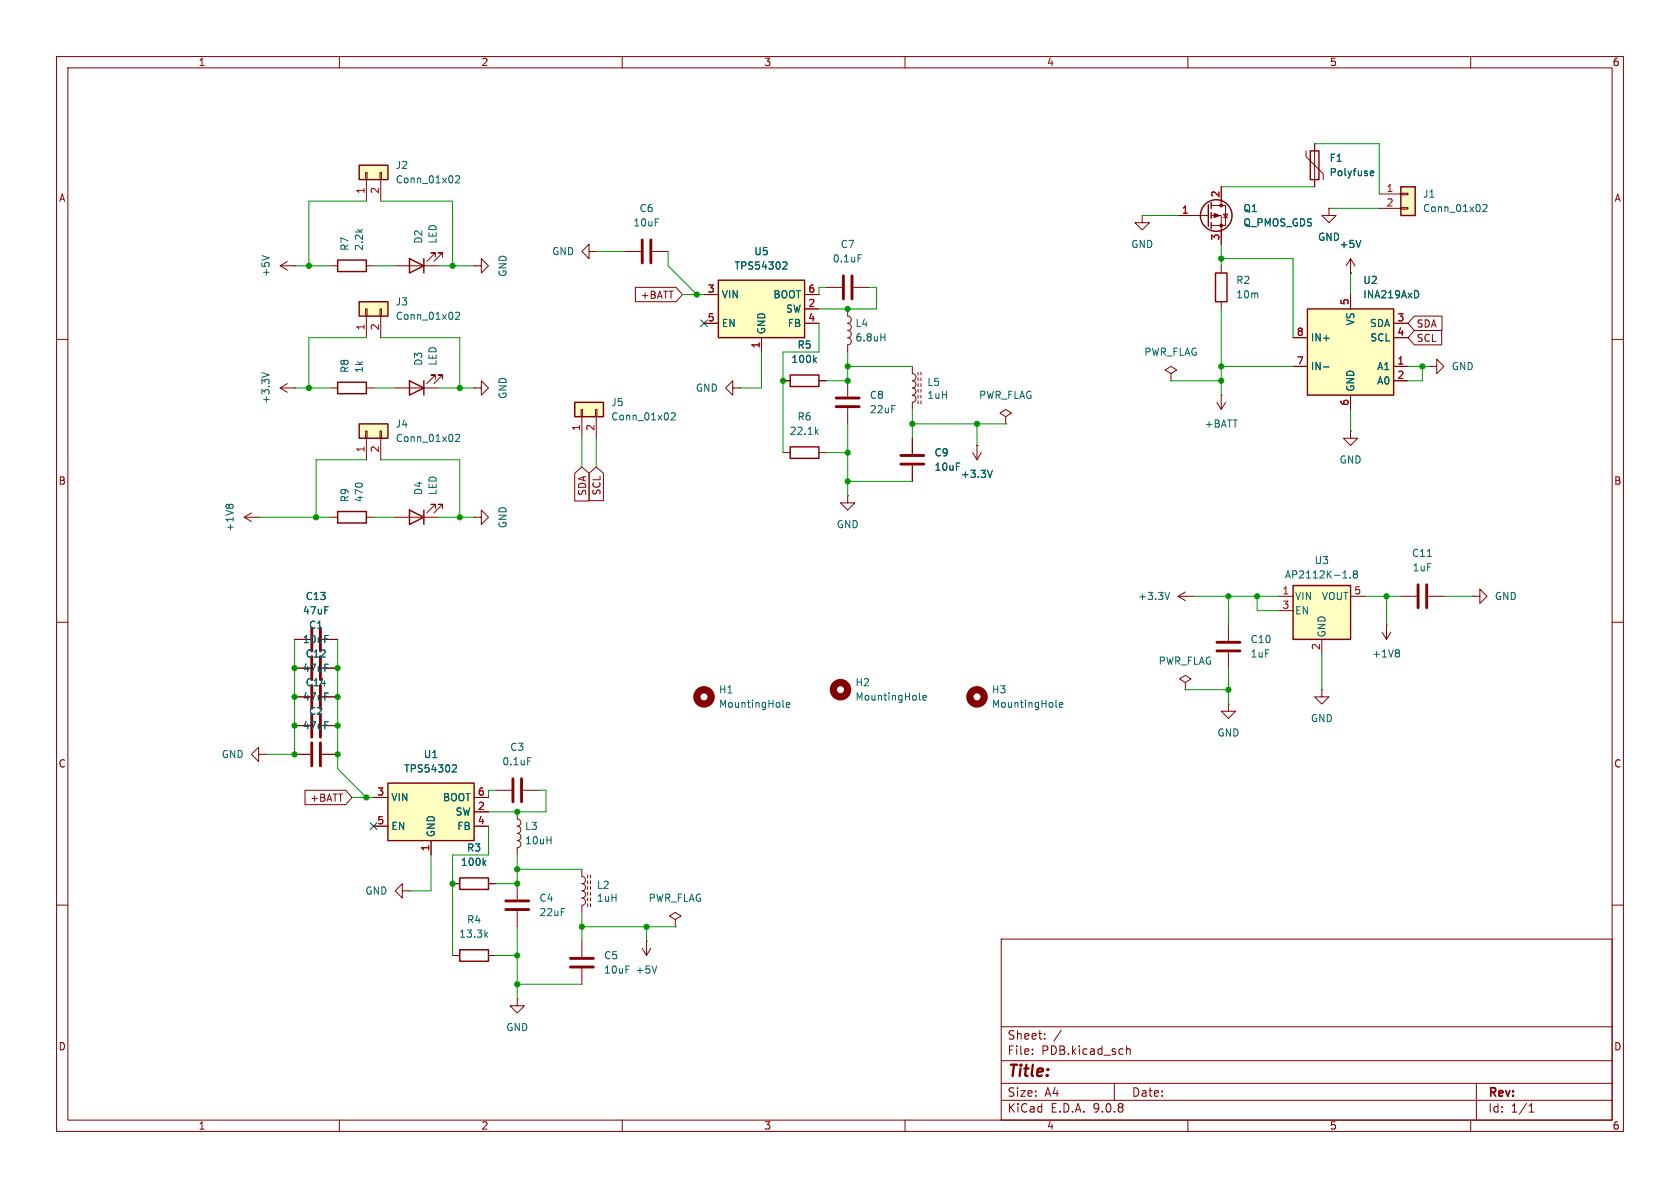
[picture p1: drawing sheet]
<svg xmlns="http://www.w3.org/2000/svg" width="297mm" height="210mm" viewBox="0 0 297 210" stroke-linecap="round" stroke-linejoin="round" font-family="sans-serif">
<g fill="none" stroke="#840000" stroke-width=".18">
<path d="M10 10h277v190h-277zM12 12h273v186h-273zM60 10v2M110 10v2M160 10v2M210 10v2M260 10v2M10 60h2M129.5 68.6v-1.3l-1.2 1.3 1.2 1.3v-1.3h1.3M130.8 68.6h.1M138.4 67.3h1.3M144.8 67.3h1.2"/>
<path d="M215.1 71.1l.8 1.3M215.9 69.9h.1M215.9 69.9v2.5M216.7 71.1l-.8 1.3M285 60h2M138.4 80h1.3M144.8 80h1.2M10 110h2M208.3 105.4l1.2 .8M208.3 105.4h2.5M209.5 104.6l-1.2 .8M210.8 105.4h.1"/>
<path d="M285 110h2M52.1 128.3h2.8M56.9 128.3h2.8M71.1 157.5v-1.3l-1.3 1.3 1.3 1.3v-1.3h1.3M72.4 157.5h.1M91.4 156.2v2.8M102.9 153.7v1.2a.64 .64 0 0 1 .6 .7 .64 .64 0 0 1-.6 .6M102.9 156.2a.64 .64 0 0 1 .6 .6 .64 .64 0 0 1-.6 .7 .64 .64 0 0 1 .6 .6 .64 .64 0 0 1-.6 .7 .64 .64 0 0 1 .6 .6 .64 .64 0 0 1-.6 .6v1.3M103.9 154.7v.5M103.9 155.7v.5M103.9 156.7v.5M103.9 157.7v.5"/>
<path d="M103.9 158.8v.5M103.9 159.8v.5M104.4 154.7v.5M104.4 155.7v.5M104.4 156.7v.5M104.4 157.7v.5M104.4 158.8v.5M104.4 159.8v.5M10 160h2M91.4 176.5v1.3h1.3l-1.3 1.3-1.2-1.3h1.2M91.4 176.5h.1M91.4 161v2.8"/>
<path d="M102.9 166.4v2.8M102.9 171.2v2.8M177 166h108v32h-108zM285 160h2M60 198v2M110 198v2M160 198v2M177 194.5h108M177 191.5h108M177 187.5h108M177 181.5h108M182.5 186.3v.1"/>
<path d="M182.5 185.5v.1M184.7 183.6v.1M184.7 182.8v.1M187.6 182.1l-1.3 2M197 191.5v3M199.2 184.9v1.5M199.2 185.5l.2-.1 .3 .1 .1 .9M210 198v2M260 198v2M261 191.5v6.5M270.3 196.6h.9M270.3 195.5l.4-.4v1.5"/>
</g>
<path d="M139.7 66.3h5.1v2h-5.1zM139.7 79h5.1v2h-5.1z" fill="none" stroke="#840000" stroke-width=".25"/>
<path d="M144 63.6l.3 .5M144.3 76.3l.3 .5M144.3 63.2l-.5 .5M144.6 75.9l-.5 .5M206.8 104.7l-.4 1.3M138.4 124.9l.2 .1M139 124.6l.6-.1v-.2l-.4-.1-.2 .2 .1 .6h.5" fill="none" stroke="#006464" stroke-width=".18"/>
<path d="M55.1 126.2v4.1M56.6 126.2v4.1M89.4 159.3h4.1M89.4 160.8h4.1M100.8 170.9h4.1M100.8 169.4h4.1" fill="none" stroke="#840000" stroke-width=".51"/>
<circle cx="124.5" cy="123.2" r="1.27" fill="none" stroke="#840000" stroke-width="1.3"/>
<path d="M68.6 138.4h15.2v10.2h-15.2z" fill="#ffffc2"/>
<path d="M68.6 138.4h15.2v10.2h-15.2z" fill="none" stroke="#840000" stroke-width=".25"/>
<path d="M161.3 77.5v2.8M161.3 82.3v2.8M66 141h2.6M66 146.1h2.6M76.2 148.6v2.5M83.8 141h2.6M83.8 146.1h2.6M83.8 143.5h2.6" fill="none" stroke="#840000" stroke-width=".18"/>
<path d="M80.2 135.2l.4 .1 .1 .3-.8 .9h.8M162.5 123.6l.2 .2M163.2 123.3l.6-.1-.1-.2-.4-.1-.1 .2v.6h.5" fill="none" stroke="#006464" stroke-width=".18"/>
<path d="M159.3 82h4M159.3 80.5h4" fill="none" stroke="#840000" stroke-width=".51"/>
<circle cx="148.6" cy="121.9" r="1.27" fill="none" stroke="#840000" stroke-width="1.3"/>
<path d="M63.5 74.9h5.1v2.6h-5.1z" fill="#ffffc2"/>
<path d="M63.5 74.9h5.1v2.6h-5.1z" fill="none" stroke="#840000" stroke-width=".25"/>
<g fill="none" stroke="#840000" stroke-width=".18">
<path d="M146 50.8h2.8M149.9 54.6v1.3a.64 .64 0 0 1 .6 .6 .64 .64 0 0 1-.6 .7 .64 .64 0 0 1 .6 .6 .64 .64 0 0 1-.6 .6 .64 .64 0 0 1 .6 .7 .64 .64 0 0 1-.6 .6 .64 .64 0 0 1 .6 .6 .64 .64 0 0 1-.6 .7M150.9 50.8h2.8M64.6 76.2h.3v1.3h-.3zM64.8 77.5v3.8M67.2 76.2h.2v1.3h-.2zM67.3 77.5v3.8M149.9 61v1.2M172.7 78.7h.1M172.7 78.7v2.6M149.9 87.6v1.3h1.2l-1.2 1.3-1.3-1.3h1.3M149.9 87.6h.1"/>
<path d="M172 80l.7 1.3M173.5 80l-.8 1.3M217.2 110.5v2.8M217.2 115.3v2.8M52.1 133.4h2.8M56.9 133.4h2.8M233.7 121.9v1.3h1.2l-1.2 1.3-1.3-1.3h1.3M233.7 121.9h.1M91.4 143.5v1.3a.64 .64 0 0 1 .7 .6 .64 .64 0 0 1-.7 .7 .64 .64 0 0 1 .7 .6 .64 .64 0 0 1-.7 .6M91.4 147.3a.64 .64 0 0 1 .7 .7 .64 .64 0 0 1-.7 .6 .64 .64 0 0 1 .7 .6 .64 .64 0 0 1-.7 .7v1.2"/>
</g>
<path d="M151.7 45h.6M155.7 59.6h.7M156.4 59v1.3M80.5 76.9l.5-.1 .3 .3-.8 .9h.8M175.4 83.1l-.4 1.3M186.7 124.9l.2 .1M187.3 124.6l.6-.1-.1-.2-.3-.1-.2 .2v.6h.5" fill="none" stroke="#006464" stroke-width=".18"/>
<circle cx="172.7" cy="123.2" r="1.27" fill="none" stroke="#840000" stroke-width="1.3"/>
<path d="M149.1 48.8v4M150.6 48.8v4M215.1 113.5h4.1M215.1 115.1h4.1M55.1 131.3v4.1M56.6 131.3v4.1" fill="none" stroke="#840000" stroke-width=".51"/>
<path d="M127 49.5h15.2v10.2h-15.2z" fill="#ffffc2"/>
<path d="M72.4 45.7l2.5 1.3-2.5 1.3zM74.9 45.7v2.6M127 49.5h15.2v10.2h-15.2zM59.7 90.4h5.1v2.1h-5.1zM81.3 155.2h5.1v2h-5.1zM81.3 167.9h5.1v2h-5.1z" fill="none" stroke="#840000" stroke-width=".25"/>
<g fill="none" stroke="#840000" stroke-width=".18">
<path d="M69.8 47h7.7M77 45.5v-.8h-.8h.8l-1.6 1.5M78.2 45.5v-.8h-.7h.7l-1.5 1.5M124.5 52.1h2.5M124.5 57.2h2.5M134.6 59.7v2.5M142.2 52.1h2.6M142.2 57.2h2.6M142.2 54.6h2.6M149.9 67.3v2.8M149.9 72.1v2.8M161.3 64.8v1.2a.64 .64 0 0 1 .6 .7 .64 .64 0 0 1-.6 .6 .64 .64 0 0 1 .6 .7 .64 .64 0 0 1-.6 .6 .64 .64 0 0 1 .6 .6 .64 .64 0 0 1-.6 .7"/>
<path d="M161.3 69.9a.64 .64 0 0 1 .6 .6 .64 .64 0 0 1-.6 .6v1.3M162.3 65.8v.5M162.3 66.8v.5M162.3 67.8v.5M162.3 68.8v.5M162.3 69.9v.5M162.3 70.9v.5M162.8 65.8v.5M162.8 66.8v.5M162.8 67.8v.5M162.8 68.8v.5M162.8 69.9v.5"/>
<path d="M162.8 70.9v.5M177.8 73.7l1-.7-1-.6-1 .6 1 .7v1.2M177.8 74.9h.1M58.4 91.4h1.3M64.8 91.4h1.2M87.6 139.7h2.8M92.5 139.7h2.7M209.5 120.7l1.1-.7-1.1-.6-1 .6 1 .7v1.2M209.5 121.9h.1M217.2 124.5v1.2h1.2l-1.2 1.3-1.3-1.3h1.3M217.2 124.5h.1M80 156.2h1.3"/>
<path d="M86.4 156.2h1.2M80 168.9h1.3M86.4 168.9h1.2M113.5 167.6l.8 1.3M114.3 166.4h.1M114.3 166.4v2.5M115.1 167.6l-.8 1.3M119.4 162.6l1-.7-1-.6-1 .6 1 .7v1.2M119.4 163.8h.1"/>
</g>
<path d="M138.6 46.3l.4 .1 .1 .3-.8 .9h.8M93.3 133.9h.6M85.5 152.5l.4 .5M85.9 152.1l-.5 .5M85.8 165.2l.4 .5M86.2 164.8l-.5 .5M116.1 170.8l-.4 1.2" fill="none" stroke="#006464" stroke-width=".18"/>
<path d="M147.8 70.4h4.1M147.8 71.9h4.1M90.7 137.7v4M92.2 137.7v4" fill="none" stroke="#840000" stroke-width=".51"/>
<path d="M63.5 29.2h5.1v2.6h-5.1z" fill="#ffffc2"/>
<path d="M63.5 29.2h5.1v2.6h-5.1zM59.7 46h5.1v2h-5.1z" fill="none" stroke="#840000" stroke-width=".25"/>
<path d="M64.6 30.5h.3v1.3h-.3zM64.8 31.8v3.8M67.2 30.5h.2v1.3h-.2zM67.3 31.8v3.8M58.4 47h1.3M64.8 47h1.2" fill="none" stroke="#840000" stroke-width=".18"/>
<path d="M80.5 31.2l.5-.1 .3 .3-.8 .9h.8" fill="none" stroke="#006464" stroke-width=".18"/>
<path d="M101.6 71.1h5.1v2.6h-5.1z" fill="#ffffc2"/>
<path d="M59.7 67.6h5.1v2h-5.1zM72.4 67.3l2.5 1.3-2.5 1.3zM74.9 67.3v2.6M101.6 71.1h5.1v2.6h-5.1z" fill="none" stroke="#840000" stroke-width=".25"/>
<g fill="none" stroke="#840000" stroke-width=".18">
<path d="M49.5 68.6l1.3 .7M49.5 68.6h2.6M50.8 67.8l-1.3 .8M52.1 68.6h.1M58.4 68.6h1.3M64.8 68.6h1.2M69.8 68.6h7.7M77 67.1v-.8h-.8h.8l-1.6 1.5M78.2 67.1v-.8h-.7h.7l-1.5 1.5M102.7 72.4h.3v1.3h-.3zM102.9 73.7v3.8M105.3 72.4h.2v1.3h-.2z"/>
<path d="M105.4 73.7v3.8"/>
</g>
<path d="M46.3 65.9l1.3 .4M118.6 73.1l.5-.1 .3 .3-.8 .9h.8" fill="none" stroke="#006464" stroke-width=".18"/>
<path d="M63.5 53.3h5.1v2.6h-5.1z" fill="#ffffc2"/>
<path d="M63.5 53.3h5.1v2.6h-5.1z" fill="none" stroke="#840000" stroke-width=".25"/>
<g fill="none" stroke="#840000" stroke-width=".18">
<path d="M49.5 47l1.3 .8M49.5 47h2.6M50.8 46.2l-1.3 .8M52.1 47h.1M64.6 54.6h.3v1.3h-.3zM64.8 55.9v3.8M67.2 54.6h.2v1.3h-.2zM67.3 55.9v3.8M83.8 47h1.3v-1.3l1.3 1.3-1.3 1.3v-1.3M83.8 47h.1M104.1 44.5v-1.3l-1.2 1.3 1.2 1.2v-1.2h1.3M105.4 44.5h.1"/>
<path d="M110.5 44.5h2.8M115.3 44.5h2.8M83.8 68.6h1.3v-1.3l1.3 1.3-1.3 1.3v-1.3M83.8 68.6h.1M238.8 76.2v1.3h1.2l-1.2 1.2-1.3-1.2h1.3M238.8 76.2h.1"/>
</g>
<path d="M46.3 45.2l1.3 .4M80.5 55.3l.5-.1 .3 .4-.8 .9h.8" fill="none" stroke="#006464" stroke-width=".18"/>
<path d="M113.5 42.4v4.1M115.1 42.4v4.1" fill="none" stroke="#840000" stroke-width=".51"/>
<path d="M231.1 54.6h15.3v15.3h-15.3z" fill="#ffffc2"/>
<path d="M231.1 54.6h15.3v15.3h-15.3z" fill="none" stroke="#840000" stroke-width=".25"/>
<path d="M228.6 59.7h2.5M238.8 52.1v2.5M246.4 59.7h2.5M246.4 57.2h2.5M228.6 64.8h2.5M238.8 69.9v2.5M246.4 64.8h2.5M246.4 67.3h2.5M244.3 111.8l.8 1.2M245.1 110.5h.1M245.1 110.5v2.5M245.9 111.8l-.8 1.2" fill="none" stroke="#840000" stroke-width=".18"/>
<path d="M250.6 51.4l.2 .5-.2 .7M234 64.9h1M247.2 114.9l.2 .2-.2 .3 .2 .3v.2l-.2 .2" fill="none" stroke="#006464" stroke-width=".18"/>
<path d="M228.6 103.5h10.2v9.5h-10.2z" fill="#ffffc2"/>
<path d="M231.6 26.7h1.6v5.1h-1.6zM228.6 103.5h10.2v9.5h-10.2z" fill="none" stroke="#840000" stroke-width=".25"/>
<g fill="none" stroke="#840000" stroke-width=".18">
<path d="M230.9 26.7v1l3 3v1.1M232.4 25.4v7.6M234.9 36.8v1.3h1.3l-1.3 1.3-1.2-1.3h1.2M234.9 36.8h.1M238.8 48.3h.1M238.8 45.7l-.8 1.3M238.8 45.7l.7 1.3M238.8 45.7v2.6M226.1 105.4h2.5M226.1 108h2.5M233.7 113v2.6M238.8 105.4h2.5"/>
<path d="M260.3 105.4h1.3v-1.3l1.3 1.3-1.3 1.3v-1.3M260.3 105.4h.1"/>
</g>
<path d="M242.3 30.9l.1 .2 .4-.1M242.3 30.4l.1-.2h.3l.2 .2v.1l-.6 .1M240.6 42.5l-.4 1.3M237.4 102.2h.8M238.7 102.1v.1M239.5 101.5l-.3 .2 .1 .4 .2 .1 .3-.1 .2-.2v-.2l-.3-.2M239.5 101.5l-.3-.3 .3-.3h.2l.3 .3-.3 .3M239.5 101.5h.2" fill="none" stroke="#006464" stroke-width=".18"/>
<path d="M247.6 33h2.6v5.1h-2.6z" fill="#ffffc2"/>
<g fill="none" stroke="#840000" stroke-width=".25">
<path d="M213.6 36.2v3.8M214.1 35.8v1M214.1 37.6v1M214.1 39.4v1M247.6 33h2.6v5.1h-2.6zM214.9 48.3h2v5h-2zM72.4 90.2l2.5 1.2-2.5 1.3zM74.9 90.2v2.5"/>
<circle cx="215" cy="38.1" r="2.79"/>
</g>
<g fill="none" stroke="#840000" stroke-width=".18">
<path d="M201.9 38.1v1.3h1.3l-1.3 1.2-1.2-1.2h1.2M201.9 38.1h.1M208.3 38.1h5.3M214.1 36.3h2.6v3.6h-2.6M214.1 38.1h1.8v5.1M215.9 33v3.3M216.3 37.8h.7l-.3 .7zM216.3 38.5h.7M232.4 25.4v1.3M232.4 31.8v1.2M234.9 36.8h.1M243.8 34.3h3.8"/>
<path d="M243.8 36.8h3.8M247.6 34.2h1.3v.2h-1.3zM247.6 36.7h1.3v.3h-1.3zM112.3 50.8h7.2l1.1 1.3-1.1 1.2h-7.2zM124.5 52.1h2.5M124.5 57.2h2.5M134.6 59.7v2.5M142.2 52.1h2.6M142.2 57.2h2.6M142.2 54.6h2.6M215.9 47v1.3M215.9 53.3v1.3"/>
<path d="M228.6 59.7h2.5M238.8 48.3h.1M238.8 52.1v2.5M246.4 57.2h2.5M246.4 59.7h2.5M250 55.9h4.9v2.5h-4.9l-1.1-1.2zM250 58.4h4.9v2.6h-4.9l-1.1-1.3zM138.4 67.3h1.3M144.8 67.3h1.2M161.3 77.5v2.8M172.7 78.7h.1M207 66l1-.6-1-.6-1 .6 1 .6v1.3"/>
<path d="M207 67.3h.1M228.6 64.8h2.5M238.8 69.9v2.5M246.4 67.3h2.5M246.4 64.8h2.5M252.7 64.8h1.3v-1.3l1.3 1.3-1.3 1.2v-1.2M252.7 64.8h.1M43.2 91.4l1.2 .8M43.2 91.4h2.5M44.4 90.7l-1.2 .7M45.7 91.4h.1M69.8 91.4h7.7"/>
<path d="M77 89.9v-.7h-.8h.8l-1.6 1.5M78.2 89.9v-.7h-.7h.7l-1.5 1.5M83.8 91.4h1.3v-1.2l1.3 1.2-1.3 1.3v-1.3M83.8 91.4h.1M101.6 83.7l1.3-1.1 1.2 1.1v4.9h-2.5zM104.1 83.7l1.3-1.1 1.3 1.1v4.8h-2.6zM161.3 82.3v2.8M52.1 113h2.8M52.1 118.1h2.8M56.9 113h2.8M56.9 118.1h2.8M247.6 105.4h2.8"/>
<path d="M252.5 105.4h2.8M45.7 133.4v-1.3l-1.3 1.3 1.3 1.2v-1.2h1.3M47 133.4h.1M52.1 123.2h2.8M52.1 128.3h2.8M52.1 133.4h2.8M53.9 139.7h7.2l1.1 1.3-1.1 1.2h-7.2zM56.9 123.2h2.8M56.9 128.3h2.8M56.9 133.4h2.8M66 141h2.6M66 146.1h2.6"/>
<path d="M76.2 148.6v2.5M80 156.2h1.3M83.8 141h2.6M83.8 146.1h2.6M83.8 143.5h2.6M86.4 156.2h1.2"/>
</g>
<g fill="none" stroke="#006464" stroke-width=".18">
<path d="M242.3 30.9l.1 .2 .4-.1M242.3 30.4l.1-.2h.3l.2 .2v.1l-.6 .1M262.2 36.3l.4-.2 .3 .4-.8 .9h.8M138.6 46.3l.4 .1 .1 .3-.8 .9h.8M240.6 42.5l-.4 1.3M250.6 51.4l.2 .5-.2 .7M144 63.6l.3 .5M144.3 63.2l-.5 .5M234 64.9h1M39.9 89.4l.3-.3 .3 .3 .2-.3h.3l.2 .3M175.4 83.1l-.4 1.3M252.3 98.4h.8"/>
<path d="M80.2 135.2l.4 .1 .1 .3-.8 .9h.8M85.5 152.5l.4 .5M85.9 152.1l-.5 .5"/>
</g>
<g fill="#840000" stroke="#840000" stroke-width=".18">
<path d="M214.6 37.7l1 .4-1 .4z"/>
<circle cx="215.9" cy="36.3" r=".25"/>
<circle cx="215.9" cy="39.9" r=".25"/>
</g>
<path d="M55.1 111v4.1M55.1 116.1v4M56.6 111v4.1M56.6 116.1v4M250.7 103.4v4M252.2 103.4v4M55.1 121.2v4M56.6 121.2v4" fill="none" stroke="#840000" stroke-width=".51"/>
<g fill="none" stroke="#009600" stroke-width=".18">
<path d="M64.8 35.6h-10.2v11.4M67.3 35.6h12.7v11.4M201.9 38.1h6.4M215.9 33h16.5M232.4 25.4h11.4v8.9M234.9 36.8h8.9M52.1 47h6.3M64.8 59.7h-10.2v8.9M66 47h3.8M67.3 59.7h14v8.9M77.5 47h6.3M105.4 44.5h5.1"/>
<path d="M118.1 44.5v2.5l5.1 5.1M120.6 52.1h3.9M144.8 57.2v5h-6.4v17.8M146 50.8h-1.2v1.3M153.7 50.8h1.2v3.8h-10.1M215.9 43.2v3.8M215.9 54.6v15.3M215.9 45.7h12.7v14M238.8 48.3v3.8M52.1 68.6h6.3M66 68.6h3.8M77.5 68.6h6.3"/>
<path d="M102.9 77.5v5.1M105.4 77.5v5.1M134.6 62.2v6.4h-3.8M149.9 62.2v5.1h-3.9M149.9 74.9v12.7M149.9 64.8h11.4M161.3 72.4v5.1M161.3 74.9h16.5M172.7 74.9v3.8M207 67.3h8.9M215.9 64.8h12.7M238.8 72.4v3.8"/>
<path d="M248.9 64.8h3.8M251.5 64.8v2.5h-2.6M45.7 91.4h12.7M64.8 81.3h-8.9v10.1M66 91.4h3.8M67.3 81.3h14v10.1M77.5 91.4h6.3M146 80h3.9M149.9 85.1h11.4M52.1 113v20.4h-5.1M59.7 113v22.9l5.1 5.1M210.8 105.4h15.3"/>
<path d="M217.2 105.4v5.1M217.2 118.1v6.4M222.2 105.4v2.6h3.9M233.7 115.6v6.3M241.3 105.4h6.3M245.1 105.4v5.1M255.3 105.4h5M87.6 139.7h-1.2v1.3M95.2 139.7h1.3v3.8h-10.1M209.5 121.9h7.7M62.2 141h3.8M76.2 151.1v6.4h-3.8"/>
<path d="M86.4 146.1v5h-6.4v17.8M91.4 151.1v5.1h-3.8M91.4 153.7h11.5M87.6 168.9h3.8M91.4 163.8v12.7M91.4 174h11.5M102.9 161.3v5.1M102.9 163.8h16.5M114.3 163.8v2.6"/>
</g>
<path d="M123.9 56.5l1.2 1.3M125.1 56.5l-1.2 1.3M65.4 145.4l1.2 1.3M66.6 145.4l-1.2 1.3" fill="none" stroke="#000084" stroke-width=".18"/>
<g fill="#009600" stroke="#009600" stroke-width=".18">
<circle cx="52.1" cy="123.2" r=".46"/>
<circle cx="64.8" cy="141" r=".46"/>
<circle cx="59.7" cy="123.2" r=".46"/>
<circle cx="52.1" cy="133.4" r=".46"/>
<circle cx="59.7" cy="133.4" r=".46"/>
<circle cx="52.1" cy="128.3" r=".46"/>
<circle cx="59.7" cy="128.3" r=".46"/>
<circle cx="222.2" cy="105.4" r=".46"/>
<circle cx="172.7" cy="74.9" r=".46"/>
<circle cx="217.2" cy="121.9" r=".46"/>
<circle cx="217.2" cy="105.4" r=".46"/>
<circle cx="161.3" cy="74.9" r=".46"/>
<circle cx="149.9" cy="67.3" r=".46"/>
<circle cx="149.9" cy="64.8" r=".46"/>
<circle cx="149.9" cy="85.1" r=".46"/>
<circle cx="149.9" cy="80" r=".46"/>
<circle cx="149.9" cy="54.6" r=".46"/>
<circle cx="123.2" cy="52.1" r=".46"/>
<circle cx="138.4" cy="67.3" r=".46"/>
<circle cx="91.4" cy="168.9" r=".46"/>
<circle cx="91.4" cy="153.7" r=".46"/>
<circle cx="80" cy="156.2" r=".46"/>
<circle cx="102.9" cy="163.8" r=".46"/>
<circle cx="91.4" cy="174" r=".46"/>
<circle cx="114.3" cy="163.8" r=".46"/>
<circle cx="91.4" cy="156.2" r=".46"/>
<circle cx="54.6" cy="68.6" r=".46"/>
<circle cx="80" cy="47" r=".46"/>
<circle cx="54.6" cy="47" r=".46"/>
<circle cx="215.9" cy="67.3" r=".46"/>
<circle cx="245.1" cy="105.4" r=".46"/>
<circle cx="251.5" cy="64.8" r=".46"/>
<circle cx="215.9" cy="64.8" r=".46"/>
<circle cx="215.9" cy="45.7" r=".46"/>
<circle cx="52.1" cy="118.1" r=".46"/>
<circle cx="59.7" cy="118.1" r=".46"/>
<circle cx="81.3" cy="68.6" r=".46"/>
<circle cx="81.3" cy="91.4" r=".46"/>
<circle cx="91.4" cy="143.5" r=".46"/>
<circle cx="55.9" cy="91.4" r=".46"/>
</g>
<text font-size="2.8" fill="#840000" x="178" y="190.9">Title:</text>
<g font-size="2.1" fill="#840000">
<text x="178" y="184">Sheet:</text>
<text x="178" y="186.7">File:</text>
<text x="184.1" y="186.7">PDB.kicad_sch</text>
<text x="178" y="196.9">KiCad</text>
<text x="178" y="194.1">Size:</text>
<text x="184.7" y="194.1">A4</text>
<text x="185.7" y="196.9">E.D.A.</text>
<text x="193.3" y="196.9">9.0.8</text>
<text x="200" y="194.1">Date:</text>
<text x="263" y="194.3">Rev:</text>
<text x="263" y="196.9">Id:</text>
<text x="267.1" y="196.9">1/1</text>
</g>
<g font-size="1.8" fill="#840000">
<text x="35" y="11.9">1</text>
<text x="85" y="11.9">2</text>
<text x="135" y="11.9">3</text>
<text x="185" y="11.9">4</text>
<text x="235" y="11.9">5</text>
<text x="285" y="11.9">6</text>
<text x="10.3" y="35.9">A</text>
<text x="285.3" y="35.9">A</text>
<text x="113.2" y="53">+BATT</text>
<text x="250.3" y="58.1">SDA</text>
<text x="250.3" y="60.6">SCL</text>
<text x="10.3" y="85.9">B</text>
<text x="103.8" y="87.8" transform="rotate(-90 103.8 87.8)">SDA</text>
<text x="106.4" y="87.7" transform="rotate(-90 106.4 87.7)">SCL</text>
<text x="285.3" y="85.9">B</text>
<text x="10.3" y="135.9">C</text>
<text x="285.3" y="135.9">C</text>
<text x="54.7" y="141.9">+BATT</text>
<text x="10.3" y="185.9">D</text>
<text x="285.3" y="185.9">D</text>
<text x="35" y="199.9">1</text>
<text x="85" y="199.9">2</text>
<text x="135" y="199.9">3</text>
<text x="185" y="199.9">4</text>
<text x="235" y="199.9">5</text>
<text x="285" y="199.9">6</text>
</g>
<g font-size="1.8" fill="#006464">
<text x="235" y="28.8">F1</text>
<text x="69.9" y="30.1">J2</text>
<text x="69.9" y="32.6">Conn_01x02</text>
<text x="235" y="31.3">Polyfuse</text>
<text x="251.5" y="35.2">J1</text>
<text x="111.9" y="40.2">10uF</text>
<text x="113" y="37.7">C6</text>
<text x="219.7" y="37.7">Q1</text>
<text x="219.7" y="40.2">Q_PMOS_GDS</text>
<text x="251.5" y="37.7">Conn_01x02</text>
<text x="61.8" y="44.4" transform="rotate(-90 61.8 44.4)">R7</text>
<text x="64.4" y="44.4" transform="rotate(-90 64.4 44.4)">2.2k</text>
<text x="74.8" y="43.2" transform="rotate(-90 74.8 43.2)">D2</text>
<text x="77.4" y="43.2" transform="rotate(-90 77.4 43.2)">LED</text>
<text x="97.5" y="45.3">GND</text>
<text x="129.8" y="47.9">TPS54302</text>
<text x="133.2" y="45.3">U5</text>
<text x="147.1" y="46.6">0.1uF</text>
<text x="148.5" y="44">C7</text>
<text x="199.9" y="44">GND</text>
<text x="232.9" y="42.8">GND</text>
<text x="236.7" y="44">+5V</text>
<text x="47.9" y="49" transform="rotate(-90 47.9 49)">+5V</text>
<text x="89.8" y="49" transform="rotate(-90 89.8 49)">GND</text>
<text x="127.5" y="52.9">VIN</text>
<text x="136.6" y="52.9">BOOT</text>
<text x="218.4" y="50.4">R2</text>
<text x="218.4" y="52.9">10m</text>
<text x="240.9" y="52.9">INA219AxD</text>
<text x="240.9" y="50.4">U2</text>
<text x="69.9" y="54.2">J3</text>
<text x="69.9" y="56.7">Conn_01x02</text>
<text x="127.5" y="58">EN</text>
<text x="135.5" y="59.2" transform="rotate(-90 135.5 59.2)">GND</text>
<text x="138.9" y="55.5">SW</text>
<text x="139.2" y="58">FB</text>
<text x="151.1" y="58">L4</text>
<text x="239.6" y="57.6" transform="rotate(-90 239.6 57.6)">VS</text>
<text x="242.1" y="58">SDA</text>
<text x="74.8" y="64.8" transform="rotate(-90 74.8 64.8)">D3</text>
<text x="77.4" y="64.8" transform="rotate(-90 77.4 64.8)">LED</text>
<text x="139.8" y="64.4">100k</text>
<text x="140.9" y="61.8">R5</text>
<text x="151.1" y="60.6">6.8uH</text>
<text x="202.2" y="63.1">PWR_FLAG</text>
<text x="231.6" y="60.6">IN+</text>
<text x="231.6" y="65.6">IN-</text>
<text x="242.2" y="60.6">SCL</text>
<text x="243.4" y="65.6">A1</text>
<text x="256.5" y="65.6">GND</text>
<text x="47.9" y="71.5" transform="rotate(-90 47.9 71.5)">+3.3V</text>
<text x="61.8" y="66" transform="rotate(-90 61.8 66)">R8</text>
<text x="64.4" y="66" transform="rotate(-90 64.4 66)">1k</text>
<text x="89.8" y="70.6" transform="rotate(-90 89.8 70.6)">GND</text>
<text x="108" y="72">J5</text>
<text x="122.9" y="69.4">GND</text>
<text x="153.7" y="70.7">C8</text>
<text x="163.8" y="68.4">L5</text>
<text x="163.8" y="70.7">1uH</text>
<text x="173" y="70.7">PWR_FLAG</text>
<text x="239.6" y="69.3" transform="rotate(-90 239.6 69.3)">GND</text>
<text x="243.4" y="68.2">A0</text>
<text x="69.9" y="75.8">J4</text>
<text x="108" y="74.5">Conn_01x02</text>
<text x="139.5" y="77.1">22.1k</text>
<text x="140.9" y="74.5">R6</text>
<text x="153.7" y="73.3">22uF</text>
<text x="212.9" y="75.8">+BATT</text>
<text x="69.9" y="78.3">Conn_01x02</text>
<text x="165.1" y="80.9">C9</text>
<text x="165.1" y="83.4">10uF</text>
<text x="236.7" y="82.1">GND</text>
<text x="61.8" y="88.9" transform="rotate(-90 61.8 88.9)">R9</text>
<text x="64.4" y="88.9" transform="rotate(-90 64.4 88.9)">470</text>
<text x="74.8" y="87.6" transform="rotate(-90 74.8 87.6)">D4</text>
<text x="77.4" y="87.6" transform="rotate(-90 77.4 87.6)">LED</text>
<text x="169.8" y="84.7">+3.3V</text>
<text x="41.5" y="94.1" transform="rotate(-90 41.5 94.1)">+1V8</text>
<text x="89.8" y="93.5" transform="rotate(-90 89.8 93.5)">GND</text>
<text x="147.8" y="93.6">GND</text>
<text x="232.3" y="99.9">U3</text>
<text x="249.5" y="98.7">C11</text>
<text x="249.6" y="101.2">1uF</text>
<text x="53.9" y="106.3">C13</text>
<text x="201.1" y="106.3">+3.3V</text>
<text x="227" y="102.5">AP2112K-1.8</text>
<text x="228.9" y="106.3">VIN</text>
<text x="233.6" y="106.3">VOUT</text>
<text x="264.2" y="106.3">GND</text>
<text x="53.5" y="108.8">47uF</text>
<text x="53.5" y="113.9">10uF</text>
<text x="54.5" y="111.4">C1</text>
<text x="221" y="113.9">C10</text>
<text x="228.9" y="108.8">EN</text>
<text x="234.5" y="112.8" transform="rotate(-90 234.5 112.8)">GND</text>
<text x="53.5" y="119">47uF</text>
<text x="53.9" y="116.4">C12</text>
<text x="204.7" y="117.7">PWR_FLAG</text>
<text x="221" y="116.4">1uF</text>
<text x="242.5" y="116.4">+1V8</text>
<text x="53.5" y="124.1">47uF</text>
<text x="53.9" y="121.5">C14</text>
<text x="127" y="122.8">H1</text>
<text x="127" y="125.3">MountingHole</text>
<text x="151.1" y="121.5">H2</text>
<text x="151.1" y="124.1">MountingHole</text>
<text x="175.3" y="122.8">H3</text>
<text x="175.3" y="125.3">MountingHole</text>
<text x="53.5" y="129.1">47uF</text>
<text x="54.5" y="126.6">C2</text>
<text x="215.1" y="130.4">GND</text>
<text x="231.6" y="127.9">GND</text>
<text x="39.1" y="134.2">GND</text>
<text x="71.4" y="136.8">TPS54302</text>
<text x="74.8" y="134.2">U1</text>
<text x="88.7" y="135.5">0.1uF</text>
<text x="90.1" y="132.9">C3</text>
<text x="69.1" y="141.8">VIN</text>
<text x="78.2" y="141.8">BOOT</text>
<text x="69.1" y="146.9">EN</text>
<text x="77.1" y="148.1" transform="rotate(-90 77.1 148.1)">GND</text>
<text x="80.4" y="144.4">SW</text>
<text x="80.8" y="146.9">FB</text>
<text x="92.7" y="149.5">10uH</text>
<text x="92.7" y="146.9">L3</text>
<text x="81.4" y="153.3">100k</text>
<text x="82.5" y="150.7">R3</text>
<text x="64.5" y="158.3">GND</text>
<text x="95.3" y="159.6">C4</text>
<text x="105.4" y="157.3">L2</text>
<text x="105.4" y="159.6">1uH</text>
<text x="114.6" y="159.6">PWR_FLAG</text>
<text x="81.1" y="166">13.3k</text>
<text x="82.5" y="163.4">R4</text>
<text x="95.3" y="162.2">22uF</text>
<text x="106.7" y="169.8">C5</text>
<text x="106.7" y="172.3">10uF</text>
<text x="112.3" y="172.3">+5V</text>
<text x="89.4" y="182.5">GND</text>
</g>
<g font-size="1.8" fill="#a90000">
<text x="64.5" y="34.4" transform="rotate(-90 64.5 34.4)">1</text>
<text x="67.1" y="34.4" transform="rotate(-90 67.1 34.4)">2</text>
<text x="215.6" y="35" transform="rotate(-90 215.6 35)">2</text>
<text x="245" y="34">1</text>
<text x="208.8" y="37.8">1</text>
<text x="245" y="36.6">2</text>
<text x="215.6" y="42.6" transform="rotate(-90 215.6 42.6)">3</text>
<text x="125" y="51.8">3</text>
<text x="142.8" y="51.8">6</text>
<text x="64.5" y="58.5" transform="rotate(-90 64.5 58.5)">1</text>
<text x="67.1" y="58.5" transform="rotate(-90 67.1 58.5)">2</text>
<text x="125" y="56.9">5</text>
<text x="142.8" y="54.4">2</text>
<text x="142.8" y="56.9">4</text>
<text x="229.2" y="59.4">8</text>
<text x="238.5" y="54" transform="rotate(-90 238.5 54)">5</text>
<text x="246.9" y="56.9">3</text>
<text x="246.9" y="59.4">4</text>
<text x="134.4" y="61.7" transform="rotate(-90 134.4 61.7)">1</text>
<text x="229.2" y="64.5">7</text>
<text x="246.9" y="64.5">1</text>
<text x="238.5" y="71.8" transform="rotate(-90 238.5 71.8)">6</text>
<text x="246.9" y="67.1">2</text>
<text x="102.6" y="76.3" transform="rotate(-90 102.6 76.3)">1</text>
<text x="105.2" y="76.3" transform="rotate(-90 105.2 76.3)">2</text>
<text x="64.5" y="80.1" transform="rotate(-90 64.5 80.1)">1</text>
<text x="67.1" y="80.1" transform="rotate(-90 67.1 80.1)">2</text>
<text x="226.6" y="105.2">1</text>
<text x="226.6" y="107.7">3</text>
<text x="239.3" y="105.2">5</text>
<text x="233.4" y="115" transform="rotate(-90 233.4 115)">2</text>
<text x="66.6" y="140.7">3</text>
<text x="84.4" y="140.7">6</text>
<text x="84.4" y="143.3">2</text>
<text x="66.6" y="145.8">5</text>
<text x="84.4" y="145.8">4</text>
<text x="75.9" y="150.6" transform="rotate(-90 75.9 150.6)">1</text>
</g>
</svg>
